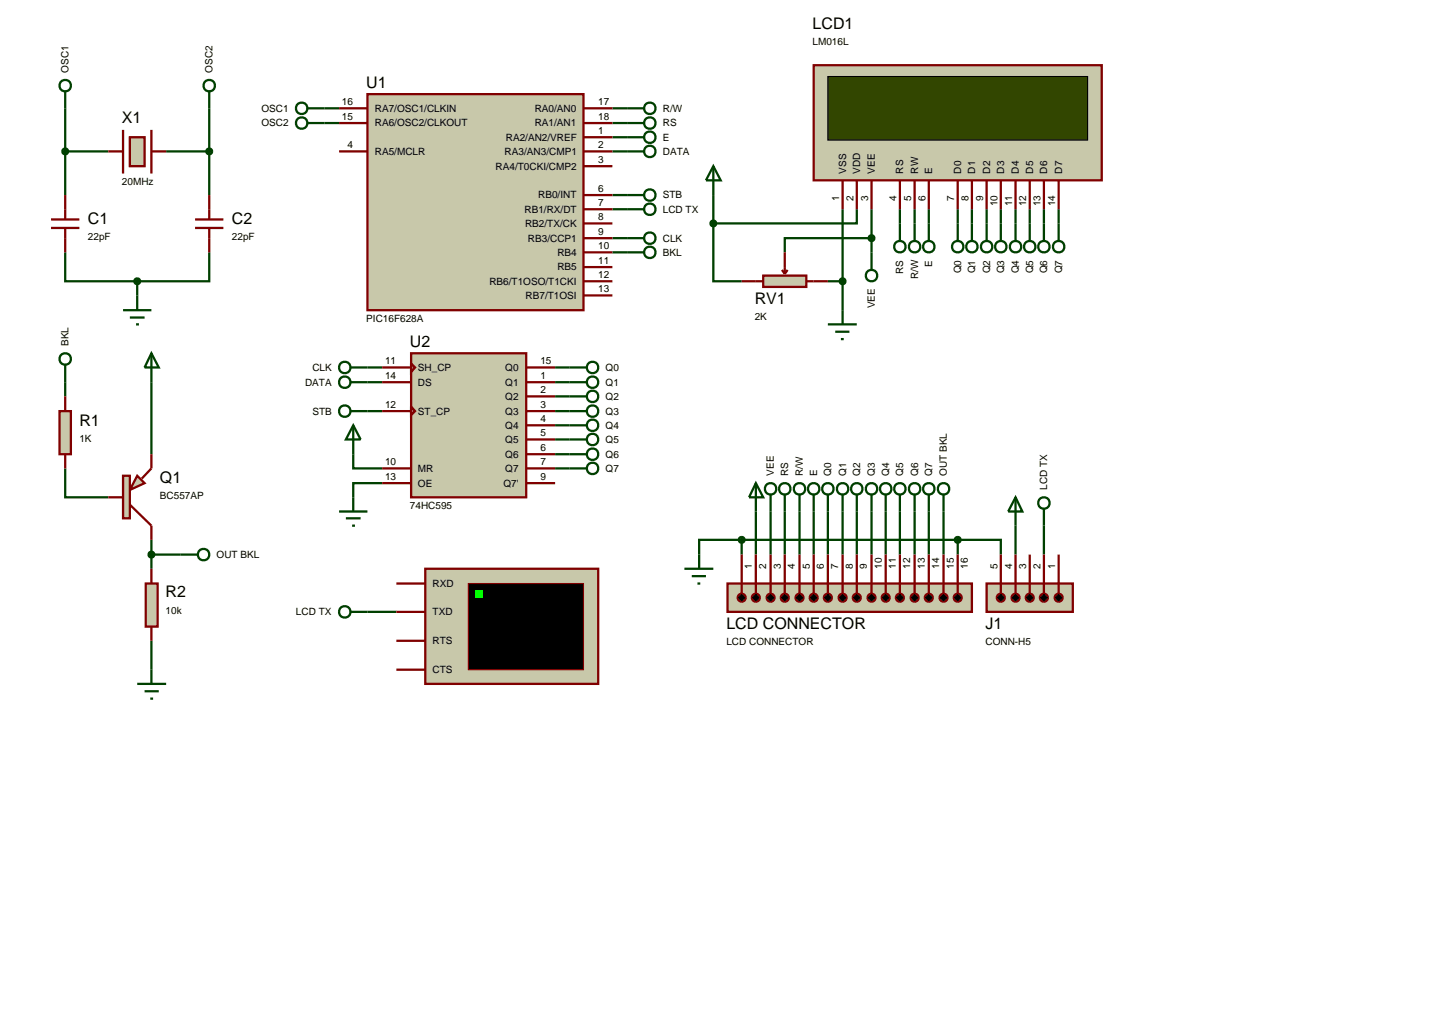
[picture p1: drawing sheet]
<svg xmlns="http://www.w3.org/2000/svg" width="257mm" height="180mm" viewBox="0 0 257 180" stroke-linecap="round" stroke-linejoin="round" font-family="sans-serif">
<g fill="none" stroke="#004000" stroke-width=".4">
<path d="M11.5 19.1v15.3M36.9 19.1v15.3M57.2 19.1h2.6M108 19.1h2.6M11.5 26.7h7.6M29.3 26.7h7.6M57.2 21.7h2.6M108 36.9h2.6M108 21.7h2.6M108 26.7h2.6M108 24.2h2.6M108 34.4h2.6"/>
<path d="M125.8 39.4v10.2h5M125.8 34.4v5M148.6 36.9v17.8M151.1 36.9v2.5h-25.3M153.7 36.9v7.6M158.7 36.9v2.5M161.3 36.9v2.5M163.8 36.9v2.5M168.9 36.9v2.5M171.4 36.9v2.5M174 36.9v2.5M176.5 36.9v2.5"/>
<path d="M179.1 36.9v2.5M181.6 36.9v2.5M184.1 36.9v2.5M186.7 36.9v2.5M11.5 44.5v5.1h12.7M24.2 49.6v2.5M36.9 44.5v5.1h-12.7M108 42h2.6M108 44.5h2.6M146 49.6h2.6M153.7 42h-15.3v2.5M11.5 67.4v2.5"/>
<path d="M26.7 67.4v12.7M64.8 67.4h2.6M64.8 64.8h2.6M64.8 72.5h2.6M97.9 67.4h2.5M97.9 64.8h2.5M97.9 72.5h2.5M97.9 69.9h2.5M97.9 75h2.5M97.9 77.5h2.5M11.5 82.6v5.1h7.6M26.7 95.2v5.1"/>
<path d="M26.7 97.8h5.1M62.3 80.1v2.5h5.1M67.4 85.2h-5.1v2.5M97.9 80.1h2.5M97.9 82.6h2.5M130.8 95.2h-7.5v2.6M130.8 95.2v2.6M130.8 95.2h38.1M133.3 90.2v7.6M135.9 90.2v7.6M138.4 90.2v7.6M141 90.2v7.6"/>
<path d="M143.5 90.2v7.6M146 90.2v7.6M148.6 90.2v7.6M151.1 90.2v7.6M153.7 90.2v7.6M156.2 90.2v7.6M158.7 90.2v7.6M161.3 90.2v7.6M163.8 90.2v7.6M166.4 90.2v7.6M168.9 95.2h7.6v2.6M168.9 95.2v2.6"/>
<path d="M179.1 92.7v5.1M184.1 92.7v5.1M26.7 113v5.1M64.8 107.9h5.1"/>
</g>
<path d="M64.8 16.6h38.1v38.1h-38.1z" fill="#c8c8aa" stroke="#800000" stroke-width=".4"/>
<g fill="none" stroke="#800000" stroke-width=".4">
<path d="M59.8 19.1h5M102.9 19.1h5.1M59.8 21.7h5M59.8 26.7h5M102.9 34.4h5.1M102.9 36.9h5.1M102.9 39.4h5.1M102.9 21.7h5.1M102.9 24.2h5.1M102.9 26.7h5.1M102.9 29.3h5.1M102.9 42h5.1"/>
<path d="M102.9 44.5h5.1M102.9 47.1h5.1M102.9 49.6h5.1M102.9 52.1h5.1"/>
</g>
<path d="M143.5 11.5h50.8v20.3h-50.8z" fill="#c8c8aa" stroke="#800000" stroke-width=".4"/>
<path d="M146 13.5h45.8v11.2h-45.8z" fill="#324600" stroke="#000" stroke-width=".2"/>
<g fill="none" stroke="#800000" stroke-width=".4">
<path d="M148.6 31.8v5.1M151.1 31.8v5.1M153.7 31.8v5.1M158.7 31.8v5.1M161.3 31.8v5.1M163.8 31.8v5.1M168.9 31.8v5.1M171.4 31.8v5.1M174 31.8v5.1M176.5 31.8v5.1M179.1 31.8v5.1M181.6 31.8v5.1"/>
<path d="M184.1 31.8v5.1M186.7 31.8v5.1"/>
</g>
<path d="M125.8 29.3l1.3 2.5h-2.6zM125.8 29.3v5.1M146 57.2h5.1M147.3 58.5h2.5M148.3 59.8h.5M148.6 54.7v2.5" fill="none" stroke="#004000" stroke-width=".4"/>
<path d="M134.6 48.6h7.6v2h-7.6z" fill="#c8c8aa" stroke="#800000" stroke-width=".4"/>
<path d="M130.8 49.6h3.8M137.9 47.6l.5 .7M138.4 44.5v3.8M138.9 47.6l-.5 .7M142.2 49.6h3.8" fill="none" stroke="#800000" stroke-width=".4"/>
<path d="M125.4 39.1l.4-.2-.5 .5zM125.8 38.9l.3 .1 .2 .4zM125.8 39.9l.5-.5-.2 .4zM125.3 39.4l.5 .5-.3-.1z" fill="#004000" stroke="#004000" stroke-width=".4"/>
<path d="M125.3 39.4l.5-.5 .5 .5-.5 .5z" fill="#004000"/>
<path d="M148.2 49.3l.4-.2-.5 .5zM148.6 49.1l.3 .1 .2 .4zM149.1 49.6l-.1 .3-.4 .2zM148.1 49.6l.5 .5-.4-.2z" fill="#004000" stroke="#004000" stroke-width=".4"/>
<path d="M148.1 49.6l.5-.5 .5 .5-.5 .5z" fill="#004000"/>
<g fill="none" stroke="#004000" stroke-width=".4">
<path d="M11.5 16.1v3M36.9 16.1v3M54.2 19.1h3M54.2 21.7h3M110.6 36.9h3"/>
<circle cx="11.5" cy="15.1" r="1.01"/>
<circle cx="36.9" cy="15.1" r="1.01"/>
<circle cx="53.2" cy="19.1" r="1.01"/>
<circle cx="53.2" cy="21.7" r="1.01"/>
<circle cx="114.6" cy="36.9" r="1.01"/>
</g>
<path d="M21.7 22.9v7.7M26.7 22.9v7.7" fill="none" stroke="#800000" stroke-width=".4"/>
<path d="M22.9 24.2h2.6v5.1h-2.6z" fill="#c8c8aa" stroke="#800000" stroke-width=".4"/>
<path d="M9 38.7h5M11.5 34.4v4.3M19.1 26.7h2.6M26.7 26.7h2.6M34.4 38.7h5M36.9 34.4v4.3M9 40.2h5M11.5 40.2v4.3M34.4 40.2h5M36.9 40.2v4.3" fill="none" stroke="#800000" stroke-width=".4"/>
<path d="M21.7 54.7h5M22.9 56h2.6M24 57.2h.5M24.2 52.1v2.6" fill="none" stroke="#004000" stroke-width=".4"/>
<path d="M23.8 49.3l.4-.2-.5 .5zM24.2 49.1l.3 .1 .2 .4zM24.7 49.6l-.1 .3-.4 .2zM23.7 49.6l.5 .5-.4-.2z" fill="#004000" stroke="#004000" stroke-width=".4"/>
<path d="M23.7 49.6l.5-.5 .5 .5-.5 .5z" fill="#004000"/>
<path d="M36.5 26.4l.4-.2-.5 .5zM36.9 26.2l.3 .1 .2 .4zM36.9 27.2l.5-.5-.2 .4zM36.4 26.7l.5 .5-.4-.2z" fill="#004000" stroke="#004000" stroke-width=".4"/>
<path d="M36.4 26.7l.5-.5 .5 .5-.5 .5z" fill="#004000"/>
<path d="M11.1 26.4l.4-.2-.5 .5zM11.5 26.2l.3 .1 .2 .4zM11.5 27.2l.5-.5-.2 .4zM11 26.7l.5 .5-.4-.2z" fill="#004000" stroke="#004000" stroke-width=".4"/>
<path d="M11 26.7l.5-.5 .5 .5-.5 .5z" fill="#004000"/>
<path d="M72.5 62.3h20.3v25.4h-20.3z" fill="#c8c8aa" stroke="#800000" stroke-width=".4"/>
<g fill="none" stroke="#800000" stroke-width=".4">
<path d="M67.4 64.8h5.1M67.4 67.4h5.1M67.4 72.5h5.1M72.5 64.1l.7 .7-.7 .8zM72.5 71.7l.7 .8-.7 .7zM92.8 64.8h5.1M92.8 67.4h5.1M92.8 69.9h5.1M92.8 72.5h5.1M92.8 75h5.1M92.8 77.5h5.1M67.4 82.6h5.1"/>
<path d="M67.4 85.2h5.1M92.8 80.1h5.1M92.8 82.6h5.1M92.8 85.2h5.1"/>
</g>
<g fill="none" stroke="#004000" stroke-width=".4">
<path d="M110.6 19.1h3M110.6 21.7h3M110.6 24.2h3M110.6 26.7h3M110.6 34.4h3M158.7 39.4v3.1M161.3 39.4v3.1M163.8 39.4v3.1M110.6 42h3M110.6 44.5h3M61.8 67.4h3M61.8 64.8h3"/>
<path d="M61.8 72.5h3M62.3 75l1.3 2.5h-2.6zM62.3 75v5.1M59.8 90.2h5M61 91.4h2.6M62.1 92.7h.5M62.3 87.7v2.5"/>
<circle cx="114.6" cy="19.1" r="1.01"/>
<circle cx="114.6" cy="24.2" r="1.01"/>
<circle cx="114.6" cy="34.4" r="1.01"/>
<circle cx="114.6" cy="21.7" r="1.01"/>
<circle cx="114.6" cy="26.7" r="1.01"/>
<circle cx="114.6" cy="44.5" r="1.01"/>
<circle cx="114.6" cy="42" r="1.01"/>
<circle cx="158.7" cy="43.5" r="1.01"/>
<circle cx="161.3" cy="43.5" r="1.01"/>
<circle cx="163.8" cy="43.5" r="1.01"/>
<circle cx="60.8" cy="67.4" r="1.01"/>
<circle cx="60.8" cy="64.8" r="1.01"/>
<circle cx="60.8" cy="72.5" r="1.01"/>
</g>
<path d="M10.5 72.5h2v7.6h-2z" fill="#c8c8aa" stroke="#800000" stroke-width=".4"/>
<path d="M11.5 69.9v2.6M11.5 80.1v2.5" fill="none" stroke="#800000" stroke-width=".4"/>
<g fill="none" stroke="#004000" stroke-width=".4">
<path d="M11.5 64.3v3.1M26.7 62.3l1.3 2.5h-2.5zM26.7 62.3v5.1M26.7 118.1v2.5M24.2 120.6h5.1M25.5 121.9h2.5M26.5 123.2h.5"/>
<circle cx="11.5" cy="63.3" r="1.01"/>
</g>
<path d="M25.7 102.9h2.1v7.6h-2.1z" fill="#c8c8aa" stroke="#800000" stroke-width=".4"/>
<path d="M26.7 100.3v2.6M26.7 110.5v2.5" fill="none" stroke="#800000" stroke-width=".4"/>
<g fill="none" stroke="#004000" stroke-width=".4">
<path d="M31.8 97.8h3.1"/>
<circle cx="35.9" cy="97.8" r="1.01"/>
</g>
<path d="M128.3 102.9h43.1v5h-43.1z" fill="#c8c8aa" stroke="#800000" stroke-width=".4"/>
<g fill="none" stroke="#800000" stroke-width=".4">
<path d="M130.8 97.8v6.8M133.3 97.8v6.8M135.9 97.8v6.8M138.4 97.8v6.8M141 97.8v6.8M143.5 97.8v6.8M146 97.8v6.8M148.6 97.8v6.8M151.1 97.8v6.8M153.7 97.8v6.8M156.2 97.8v6.8M158.7 97.8v6.8"/>
<path d="M161.3 97.8v6.8M163.8 97.8v6.8M166.4 97.8v6.8M168.9 97.8v6.8"/>
</g>
<g fill="#000" stroke="#800000" stroke-width=".4">
<path d="M130.3 104.9l.5-.2-.7 .7zM130.8 104.7a.68 .68 0 0 1 .7 .7zM131.5 105.4a.68 .68 0 0 1-.7 .7zM130.1 105.4l.7 .7a.68 .68 0 0 1-.7-.7z"/>
<path d="M132.8 104.9l.5-.2-.7 .7zM133.3 104.7a.68 .68 0 0 1 .7 .7zM133.3 106.1l.7-.7a.68 .68 0 0 1-.7 .7zM132.6 105.4l.7 .7a.68 .68 0 0 1-.7-.7z"/>
<path d="M135.4 104.9l.5-.2-.7 .7zM135.9 104.7a.68 .68 0 0 1 .7 .7zM135.9 106.1l.7-.7a.68 .68 0 0 1-.7 .7zM135.2 105.4l.7 .7a.68 .68 0 0 1-.7-.7z"/>
<path d="M137.9 104.9l.5-.2-.7 .7zM138.4 104.7a.68 .68 0 0 1 .7 .7zM138.4 106.1l.7-.7a.68 .68 0 0 1-.7 .7zM137.7 105.4l.7 .7a.68 .68 0 0 1-.7-.7z"/>
<path d="M140.5 104.9l.5-.2-.7 .7zM141 104.7a.68 .68 0 0 1 .7 .7zM141.7 105.4a.68 .68 0 0 1-.7 .7zM140.3 105.4l.7 .7a.68 .68 0 0 1-.7-.7z"/>
<path d="M143 104.9l.5-.2-.7 .7zM143.5 104.7a.68 .68 0 0 1 .7 .7zM144.2 105.4a.68 .68 0 0 1-.7 .7zM142.8 105.4l.7 .7a.68 .68 0 0 1-.7-.7z"/>
<path d="M145.5 104.9l.5-.2-.7 .7zM146 104.7a.68 .68 0 0 1 .7 .7zM146 106.1l.7-.7a.68 .68 0 0 1-.7 .7zM145.3 105.4l.7 .7a.68 .68 0 0 1-.7-.7z"/>
<path d="M148.1 104.9l.5-.2-.7 .7zM148.6 104.7a.68 .68 0 0 1 .7 .7zM148.6 106.1l.7-.7a.68 .68 0 0 1-.7 .7zM147.9 105.4l.7 .7a.68 .68 0 0 1-.7-.7z"/>
<path d="M150.6 104.9l.5-.2-.7 .7zM151.1 104.7a.68 .68 0 0 1 .7 .7zM151.8 105.4a.68 .68 0 0 1-.7 .7zM150.4 105.4l.7 .7a.68 .68 0 0 1-.7-.7z"/>
<path d="M153.2 104.9l.5-.2-.7 .7zM153.7 104.7a.68 .68 0 0 1 .7 .7zM154.4 105.4a.68 .68 0 0 1-.7 .7zM153 105.4l.7 .7a.68 .68 0 0 1-.7-.7z"/>
<path d="M155.7 104.9l.5-.2-.7 .7zM156.2 104.7a.68 .68 0 0 1 .7 .7zM156.9 105.4a.68 .68 0 0 1-.7 .7zM155.5 105.4l.7 .7a.68 .68 0 0 1-.7-.7z"/>
<path d="M158.2 104.9l.5-.2-.7 .7zM158.7 104.7a.68 .68 0 0 1 .7 .7zM158.7 106.1l.7-.7a.68 .68 0 0 1-.7 .7zM158 105.4l.7 .7a.68 .68 0 0 1-.7-.7z"/>
<path d="M160.8 104.9l.5-.2-.7 .7zM161.3 104.7a.68 .68 0 0 1 .7 .7zM161.3 106.1l.7-.7a.68 .68 0 0 1-.7 .7zM160.6 105.4l.7 .7a.68 .68 0 0 1-.7-.7z"/>
<path d="M163.3 104.9l.5-.2-.7 .7zM163.8 104.7a.68 .68 0 0 1 .7 .7zM164.5 105.4a.68 .68 0 0 1-.7 .7zM163.1 105.4l.7 .7a.68 .68 0 0 1-.7-.7z"/>
<path d="M165.9 104.9l.5-.2-.7 .7zM166.4 104.7a.68 .68 0 0 1 .7 .7zM167.1 105.4a.68 .68 0 0 1-.7 .7zM165.7 105.4l.7 .7a.68 .68 0 0 1-.7-.7z"/>
<path d="M168.4 104.9l.5-.2-.7 .7zM168.9 104.7a.68 .68 0 0 1 .7 .7zM169.6 105.4a.68 .68 0 0 1-.7 .7zM168.2 105.4l.7 .7a.68 .68 0 0 1-.7-.7z"/>
</g>
<g fill="#000">
<path d="M130.1 105.4l.7-.7 .7 .7-.7 .7zM133.3 104.7l.7 .7-.7 .7-.7-.7zM135.9 104.7l.7 .7-.7 .7-.7-.7zM138.4 104.7l.7 .7-.7 .7-.7-.7zM141 104.7l.7 .7-.7 .7-.7-.7zM142.8 105.4l.7-.7 .7 .7-.7 .7zM146 104.7l.7 .7-.7 .7-.7-.7zM148.6 104.7l.7 .7-.7 .7-.7-.7zM151.1 104.7l.7 .7-.7 .7-.7-.7zM153.7 104.7l.7 .7-.7 .7-.7-.7zM155.5 105.4l.7-.7 .7 .7-.7 .7zM158.7 104.7l.7 .7-.7 .7-.7-.7z"/>
<path d="M161.3 104.7l.7 .7-.7 .7-.7-.7zM163.8 104.7l.7 .7-.7 .7-.7-.7zM166.4 104.7l.7 .7-.7 .7-.7-.7zM168.2 105.4l.7-.7 .7 .7-.7 .7z"/>
</g>
<g fill="none" stroke="#004000" stroke-width=".4">
<path d="M153.7 44.5v3.1M123.3 97.8v2.5M133.3 85.2l1.3 2.5h-2.5zM133.3 85.2v5M135.9 87.2v3M120.7 100.3h5.1M122 101.6h2.5M123 102.9h.5"/>
<circle cx="153.7" cy="48.6" r="1.01"/>
<circle cx="135.9" cy="86.2" r="1.01"/>
</g>
<path d="M153.3 41.7l.4-.2-.5 .5zM153.7 41.5l.3 .1 .2 .4zM154.2 42l-.1 .3-.4 .2zM153.2 42l.5 .5-.4-.2z" fill="#004000" stroke="#004000" stroke-width=".4"/>
<path d="M153.7 41.5l.5 .5-.5 .5-.5-.5z" fill="#004000"/>
<g fill="none" stroke="#004000" stroke-width=".4">
<path d="M168.9 39.4v3.1M171.4 39.4v3.1M174 39.4v3.1M176.5 39.4v3.1M179.1 39.4v3.1M181.6 39.4v3.1M184.1 39.4v3.1M186.7 39.4v3.1M100.4 64.8h3.1M100.4 67.4h3.1M100.4 69.9h3.1M100.4 72.5h3.1"/>
<path d="M100.4 75h3.1M100.4 77.5h3.1M100.4 80.1h3.1M100.4 82.6h3.1M138.4 87.2v3M141 87.2v3M143.5 87.2v3M146 87.2v3M148.6 87.2v3M151.1 87.2v3M153.7 87.2v3M156.2 87.2v3"/>
<path d="M158.7 87.2v3M161.3 87.2v3M163.8 87.2v3M166.4 87.2v3"/>
<circle cx="168.9" cy="43.5" r="1.01"/>
<circle cx="171.4" cy="43.5" r="1.01"/>
<circle cx="174" cy="43.5" r="1.01"/>
<circle cx="176.5" cy="43.5" r="1.01"/>
<circle cx="179.1" cy="43.5" r="1.01"/>
<circle cx="181.6" cy="43.5" r="1.01"/>
<circle cx="184.1" cy="43.5" r="1.01"/>
<circle cx="186.7" cy="43.5" r="1.01"/>
<circle cx="104.5" cy="75" r="1.01"/>
<circle cx="104.5" cy="69.9" r="1.01"/>
<circle cx="104.5" cy="72.5" r="1.01"/>
<circle cx="104.5" cy="67.4" r="1.01"/>
<circle cx="104.5" cy="64.8" r="1.01"/>
<circle cx="104.5" cy="77.5" r="1.01"/>
<circle cx="104.5" cy="82.6" r="1.01"/>
<circle cx="104.5" cy="80.1" r="1.01"/>
<circle cx="138.4" cy="86.2" r="1.01"/>
<circle cx="141" cy="86.2" r="1.01"/>
<circle cx="143.5" cy="86.2" r="1.01"/>
<circle cx="146" cy="86.2" r="1.01"/>
<circle cx="148.6" cy="86.2" r="1.01"/>
<circle cx="151.1" cy="86.2" r="1.01"/>
<circle cx="153.7" cy="86.2" r="1.01"/>
<circle cx="156.2" cy="86.2" r="1.01"/>
<circle cx="158.7" cy="86.2" r="1.01"/>
<circle cx="161.3" cy="86.2" r="1.01"/>
<circle cx="163.8" cy="86.2" r="1.01"/>
<circle cx="166.4" cy="86.2" r="1.01"/>
</g>
<path d="M130.4 94.9l.4-.2-.5 .5zM130.8 94.7l.3 .1 .2 .4zM131.3 95.2l-.1 .3-.4 .2zM130.3 95.2l.5 .5-.3-.1z" fill="#004000" stroke="#004000" stroke-width=".4"/>
<path d="M130.3 95.2l.5-.5 .5 .5-.5 .5z" fill="#004000"/>
<path d="M174 102.9h15.2v5h-15.2z" fill="#c8c8aa" stroke="#800000" stroke-width=".4"/>
<path d="M176.5 97.8v6.8M179.1 97.8v6.8M181.6 97.8v6.8M184.1 97.8v6.8M186.7 97.8v6.8" fill="none" stroke="#800000" stroke-width=".4"/>
<g fill="#000" stroke="#800000" stroke-width=".4">
<path d="M176 104.9l.5-.2-.7 .7zM176.5 104.7a.68 .68 0 0 1 .7 .7zM177.2 105.4a.68 .68 0 0 1-.7 .7zM175.8 105.4l.7 .7a.68 .68 0 0 1-.7-.7z"/>
<path d="M178.6 104.9l.5-.2-.7 .7zM179.1 104.7a.68 .68 0 0 1 .7 .7zM179.8 105.4a.68 .68 0 0 1-.7 .7zM178.4 105.4l.7 .7a.68 .68 0 0 1-.7-.7z"/>
<path d="M181.1 104.9l.5-.2-.7 .7zM181.6 104.7a.68 .68 0 0 1 .7 .7zM182.3 105.4a.68 .68 0 0 1-.7 .7zM180.9 105.4l.7 .7a.68 .68 0 0 1-.7-.7z"/>
<path d="M183.6 104.9l.5-.2-.7 .7zM184.1 104.7a.68 .68 0 0 1 .7 .7zM184.1 106.1l.7-.7a.68 .68 0 0 1-.7 .7zM183.4 105.4l.7 .7a.68 .68 0 0 1-.7-.7z"/>
<path d="M186.2 104.9l.5-.2-.7 .7zM186.7 104.7a.68 .68 0 0 1 .7 .7zM186.7 106.1l.7-.7a.68 .68 0 0 1-.7 .7zM186 105.4l.7 .7a.68 .68 0 0 1-.7-.7z"/>
</g>
<path d="M176.5 104.7l.7 .7-.7 .7-.7-.7zM179.1 104.7l.7 .7-.7 .7-.7-.7zM180.9 105.4l.7-.7 .7 .7-.7 .7zM184.1 104.7l.7 .7-.7 .7-.7-.7zM186.7 104.7l.7 .7-.7 .7-.7-.7z" fill="#000"/>
<g fill="none" stroke="#004000" stroke-width=".4">
<path d="M179.1 87.7l1.2 2.5h-2.5zM179.1 87.7v5M184.1 89.7v3"/>
<circle cx="184.1" cy="88.7" r="1.01"/>
</g>
<path d="M75 100.3h30.5v20.3h-30.5z" fill="#c8c8aa" stroke="#800000" stroke-width=".4"/>
<path d="M82.6 102.9h20.3v15.2h-20.3z" fill="#000" stroke="#800000" stroke-width=".2"/>
<path d="M83.9 104.1h1.3v1.3h-1.3z" fill="#0f0"/>
<path d="M69.9 102.9h5.1M69.9 113h5.1M69.9 107.9h5.1M69.9 118.1h5.1" fill="none" stroke="#800000" stroke-width=".4"/>
<g fill="none" stroke="#004000" stroke-width=".4">
<path d="M61.8 107.9h3"/>
<circle cx="60.8" cy="107.9" r="1.01"/>
</g>
<path d="M168.5 94.9l.4-.2-.5 .5zM168.9 94.7l.3 .1 .2 .4zM169.4 95.2l-.1 .3-.4 .2zM168.4 95.2l.5 .5-.3-.1z" fill="#004000" stroke="#004000" stroke-width=".4"/>
<path d="M168.4 95.2l.5-.5 .5 .5-.5 .5z" fill="#004000"/>
<g fill="#c8c8aa" stroke="#800000" stroke-width=".4">
<path d="M24.2 83.9l1.3 1.3-2.6 1.2z"/>
<path d="M21.7 83.9h1.2v7.5h-1.2z"/>
</g>
<path d="M19.1 87.7h2.6M22.9 89l3.8 3.7v2.5M26.7 80.1v2.5l-1.7 1.8" fill="none" stroke="#800000" stroke-width=".4"/>
<path d="M26.4 97.4l.3-.1-.5 .5zM26.7 97.3l.3 .1 .2 .4zM27.2 97.8l-.1 .3-.4 .2zM26.2 97.8l.5 .5-.4-.2z" fill="#004000" stroke="#004000" stroke-width=".4"/>
<path d="M26.7 97.3l.5 .5-.5 .5-.5-.5z" fill="#004000"/>
<g font-size="2.8">
<text x="143.3" y="5.2">LCD1</text>
<text x="64.6" y="15.5">U1</text>
<text x="21.5" y="21.8">X1</text>
<text x="15.5" y="39.5">C1</text>
<text x="40.9" y="39.5">C2</text>
<text x="133.1" y="53.6">RV1</text>
<text x="72.3" y="61.2">U2</text>
<text x="14" y="75.1">R1</text>
<text x="28.2" y="85.2">Q1</text>
<text x="29.2" y="105.4">R2</text>
<text x="128.1" y="110.9">LCD CONNECTOR</text>
<text x="173.8" y="110.9">J1</text>
</g>
<g font-size="1.8">
<text x="143.3" y="8">LM016L</text>
<text x="12.1" y="12.8" transform="rotate(-90 12.1 12.8)">OSC1</text>
<text x="37.5" y="12.8" transform="rotate(-90 37.5 12.8)">OSC2</text>
<text x="46.1" y="19.7">OSC1</text>
<text x="46.1" y="22.3">OSC2</text>
<text x="60.3" y="18.5">16</text>
<text x="60.3" y="21.1">15</text>
<text x="66.1" y="19.7">RA7/OSC1/CLKIN</text>
<text x="66.1" y="22.3">RA6/OSC2/CLKOUT</text>
<text x="94.3" y="19.7">RA0/AN0</text>
<text x="94.3" y="22.3">RA1/AN1</text>
<text x="105.5" y="18.5">17</text>
<text x="105.5" y="21.1">18</text>
<text x="105.5" y="23.6">1</text>
<text x="116.9" y="19.7">R/W</text>
<text x="116.9" y="22.3">RS</text>
<text x="61.3" y="26.1">4</text>
<text x="66.1" y="27.3">RA5/MCLR</text>
<text x="87.4" y="29.9">RA4/T0CKI/CMP2</text>
<text x="89" y="27.3">RA3/AN3/CMP1</text>
<text x="89.2" y="24.8">RA2/AN2/VREF</text>
<text x="105.5" y="26.1">2</text>
<text x="105.5" y="28.7">3</text>
<text x="116.9" y="24.8">E</text>
<text x="116.9" y="27.3">DATA</text>
<text x="21.5" y="32.6">20MHz</text>
<text x="94.9" y="35">RB0/INT</text>
<text x="105.5" y="33.8">6</text>
<text x="116.9" y="35">STB</text>
<text x="148" y="35.4" transform="rotate(-90 148 35.4)">1</text>
<text x="149.2" y="30.6" transform="rotate(-90 149.2 30.6)">VSS</text>
<text x="150.5" y="35.4" transform="rotate(-90 150.5 35.4)">2</text>
<text x="151.7" y="30.6" transform="rotate(-90 151.7 30.6)">VDD</text>
<text x="153.1" y="35.4" transform="rotate(-90 153.1 35.4)">3</text>
<text x="154.3" y="30.6" transform="rotate(-90 154.3 30.6)">VEE</text>
<text x="158.1" y="35.4" transform="rotate(-90 158.1 35.4)">4</text>
<text x="159.3" y="30.6" transform="rotate(-90 159.3 30.6)">RS</text>
<text x="160.7" y="35.4" transform="rotate(-90 160.7 35.4)">5</text>
<text x="161.9" y="30.6" transform="rotate(-90 161.9 30.6)">RW</text>
<text x="163.2" y="35.4" transform="rotate(-90 163.2 35.4)">6</text>
<text x="164.4" y="30.6" transform="rotate(-90 164.4 30.6)">E</text>
<text x="168.3" y="35.4" transform="rotate(-90 168.3 35.4)">7</text>
<text x="169.5" y="30.6" transform="rotate(-90 169.5 30.6)">D0</text>
<text x="170.8" y="35.4" transform="rotate(-90 170.8 35.4)">8</text>
<text x="172" y="30.6" transform="rotate(-90 172 30.6)">D1</text>
<text x="173.4" y="35.4" transform="rotate(-90 173.4 35.4)">9</text>
<text x="174.6" y="30.6" transform="rotate(-90 174.6 30.6)">D2</text>
<text x="177.1" y="30.6" transform="rotate(-90 177.1 30.6)">D3</text>
<text x="179.7" y="30.6" transform="rotate(-90 179.7 30.6)">D4</text>
<text x="182.2" y="30.6" transform="rotate(-90 182.2 30.6)">D5</text>
<text x="184.7" y="30.6" transform="rotate(-90 184.7 30.6)">D6</text>
<text x="187.3" y="30.6" transform="rotate(-90 187.3 30.6)">D7</text>
<text x="92.5" y="37.5">RB1/RX/DT</text>
<text x="92.6" y="40">RB2/TX/CK</text>
<text x="105.5" y="36.3">7</text>
<text x="105.5" y="38.8">8</text>
<text x="105.5" y="41.4">9</text>
<text x="116.9" y="37.5">LCD TX</text>
<text x="175.9" y="36.4" transform="rotate(-90 175.9 36.4)">10</text>
<text x="178.5" y="36.4" transform="rotate(-90 178.5 36.4)">11</text>
<text x="181" y="36.4" transform="rotate(-90 181 36.4)">12</text>
<text x="183.5" y="36.4" transform="rotate(-90 183.5 36.4)">13</text>
<text x="186.1" y="36.4" transform="rotate(-90 186.1 36.4)">14</text>
<text x="15.5" y="42.3">22pF</text>
<text x="40.9" y="42.3">22pF</text>
<text x="93.1" y="42.6">RB3/CCP1</text>
<text x="98.3" y="45.1">RB4</text>
<text x="98.3" y="47.7">RB5</text>
<text x="105.5" y="43.9">10</text>
<text x="105.5" y="46.5">11</text>
<text x="116.9" y="42.6">CLK</text>
<text x="116.9" y="45.1">BKL</text>
<text x="164.4" y="47" transform="rotate(-90 164.4 47)">E</text>
<text x="86.3" y="50.2">RB6/T1OSO/T1CKI</text>
<text x="92.7" y="52.7">RB7/T1OSI</text>
<text x="105.5" y="49">12</text>
<text x="105.5" y="51.5">13</text>
<text x="159.3" y="48.3" transform="rotate(-90 159.3 48.3)">RS</text>
<text x="161.9" y="49.2" transform="rotate(-90 161.9 49.2)">R/W</text>
<text x="169.5" y="48.2" transform="rotate(-90 169.5 48.2)">Q0</text>
<text x="172" y="48.2" transform="rotate(-90 172 48.2)">Q1</text>
<text x="174.6" y="48.2" transform="rotate(-90 174.6 48.2)">Q2</text>
<text x="177.1" y="48.2" transform="rotate(-90 177.1 48.2)">Q3</text>
<text x="179.7" y="48.2" transform="rotate(-90 179.7 48.2)">Q4</text>
<text x="182.2" y="48.2" transform="rotate(-90 182.2 48.2)">Q5</text>
<text x="184.7" y="48.2" transform="rotate(-90 184.7 48.2)">Q6</text>
<text x="187.3" y="48.2" transform="rotate(-90 187.3 48.2)">Q7</text>
<text x="64.6" y="56.7">PIC16F628A</text>
<text x="133.1" y="56.4">2K</text>
<text x="154.3" y="54.4" transform="rotate(-90 154.3 54.4)">VEE</text>
<text x="12.1" y="61" transform="rotate(-90 12.1 61)">BKL</text>
<text x="55.1" y="65.4">CLK</text>
<text x="67.9" y="64.2">11</text>
<text x="73.7" y="65.4">SH_CP</text>
<text x="89.1" y="65.4">Q0</text>
<text x="95.3" y="64.2">15</text>
<text x="106.8" y="65.4">Q0</text>
<text x="53.8" y="68">DATA</text>
<text x="67.9" y="71.9">12</text>
<text x="67.9" y="66.8">14</text>
<text x="73.7" y="68">DS</text>
<text x="89.1" y="68">Q1</text>
<text x="89.1" y="70.5">Q2</text>
<text x="95.3" y="66.8">1</text>
<text x="95.3" y="69.3">2</text>
<text x="95.3" y="71.9">3</text>
<text x="106.8" y="68">Q1</text>
<text x="106.8" y="70.5">Q2</text>
<text x="14" y="77.9">1K</text>
<text x="55.1" y="73.1">STB</text>
<text x="73.7" y="73.1">ST_CP</text>
<text x="89.1" y="73.1">Q3</text>
<text x="89.1" y="75.6">Q4</text>
<text x="95.3" y="74.4">4</text>
<text x="95.3" y="76.9">5</text>
<text x="106.8" y="73.1">Q3</text>
<text x="106.8" y="75.6">Q4</text>
<text x="67.9" y="82">10</text>
<text x="73.7" y="83.2">MR</text>
<text x="89.1" y="78.1">Q5</text>
<text x="89.1" y="80.7">Q6</text>
<text x="89.1" y="83.2">Q7</text>
<text x="95.3" y="79.5">6</text>
<text x="95.3" y="82">7</text>
<text x="106.8" y="78.1">Q5</text>
<text x="106.8" y="80.7">Q6</text>
<text x="106.8" y="83.2">Q7</text>
<text x="136.5" y="83.9" transform="rotate(-90 136.5 83.9)">VEE</text>
<text x="139" y="83.9" transform="rotate(-90 139 83.9)">RS</text>
<text x="141.6" y="83.9" transform="rotate(-90 141.6 83.9)">R/W</text>
<text x="144.1" y="83.9" transform="rotate(-90 144.1 83.9)">E</text>
<text x="146.6" y="83.9" transform="rotate(-90 146.6 83.9)">Q0</text>
<text x="149.2" y="83.9" transform="rotate(-90 149.2 83.9)">Q1</text>
<text x="151.7" y="83.9" transform="rotate(-90 151.7 83.9)">Q2</text>
<text x="154.3" y="83.9" transform="rotate(-90 154.3 83.9)">Q3</text>
<text x="156.8" y="83.9" transform="rotate(-90 156.8 83.9)">Q4</text>
<text x="159.3" y="83.9" transform="rotate(-90 159.3 83.9)">Q5</text>
<text x="161.9" y="83.9" transform="rotate(-90 161.9 83.9)">Q6</text>
<text x="164.4" y="83.9" transform="rotate(-90 164.4 83.9)">Q7</text>
<text x="167" y="83.9" transform="rotate(-90 167 83.9)">OUT BKL</text>
<text x="28.2" y="88">BC557AP</text>
<text x="67.9" y="84.6">13</text>
<text x="72.3" y="89.7">74HC595</text>
<text x="73.7" y="85.8">OE</text>
<text x="88.8" y="85.8">Q7'</text>
<text x="95.3" y="84.6">9</text>
<text x="184.7" y="86.4" transform="rotate(-90 184.7 86.4)">LCD TX</text>
<text x="38.2" y="98.4">OUT BKL</text>
<text x="132.6" y="100.3" transform="rotate(-90 132.6 100.3)">1</text>
<text x="135.1" y="100.3" transform="rotate(-90 135.1 100.3)">2</text>
<text x="137.7" y="100.3" transform="rotate(-90 137.7 100.3)">3</text>
<text x="140.2" y="100.3" transform="rotate(-90 140.2 100.3)">4</text>
<text x="142.8" y="100.3" transform="rotate(-90 142.8 100.3)">5</text>
<text x="145.3" y="100.3" transform="rotate(-90 145.3 100.3)">6</text>
<text x="147.8" y="100.3" transform="rotate(-90 147.8 100.3)">7</text>
<text x="150.4" y="100.3" transform="rotate(-90 150.4 100.3)">8</text>
<text x="152.9" y="100.3" transform="rotate(-90 152.9 100.3)">9</text>
<text x="155.5" y="100.3" transform="rotate(-90 155.5 100.3)">10</text>
<text x="158" y="100.3" transform="rotate(-90 158 100.3)">11</text>
<text x="160.5" y="100.3" transform="rotate(-90 160.5 100.3)">12</text>
<text x="163.1" y="100.3" transform="rotate(-90 163.1 100.3)">13</text>
<text x="165.6" y="100.3" transform="rotate(-90 165.6 100.3)">14</text>
<text x="168.2" y="100.3" transform="rotate(-90 168.2 100.3)">15</text>
<text x="170.7" y="100.3" transform="rotate(-90 170.7 100.3)">16</text>
<text x="175.9" y="100.3" transform="rotate(-90 175.9 100.3)">5</text>
<text x="178.5" y="100.3" transform="rotate(-90 178.5 100.3)">4</text>
<text x="181" y="100.3" transform="rotate(-90 181 100.3)">3</text>
<text x="183.5" y="100.3" transform="rotate(-90 183.5 100.3)">2</text>
<text x="186.1" y="100.3" transform="rotate(-90 186.1 100.3)">1</text>
<text x="76.3" y="103.5">RXD</text>
<text x="29.2" y="108.3">10k</text>
<text x="52.2" y="108.5">LCD TX</text>
<text x="76.3" y="113.6">RTS</text>
<text x="76.3" y="108.5">TXD</text>
<text x="128.1" y="113.7">LCD CONNECTOR</text>
<text x="173.8" y="113.7">CONN-H5</text>
<text x="76.3" y="118.7">CTS</text>
</g>
</svg>
